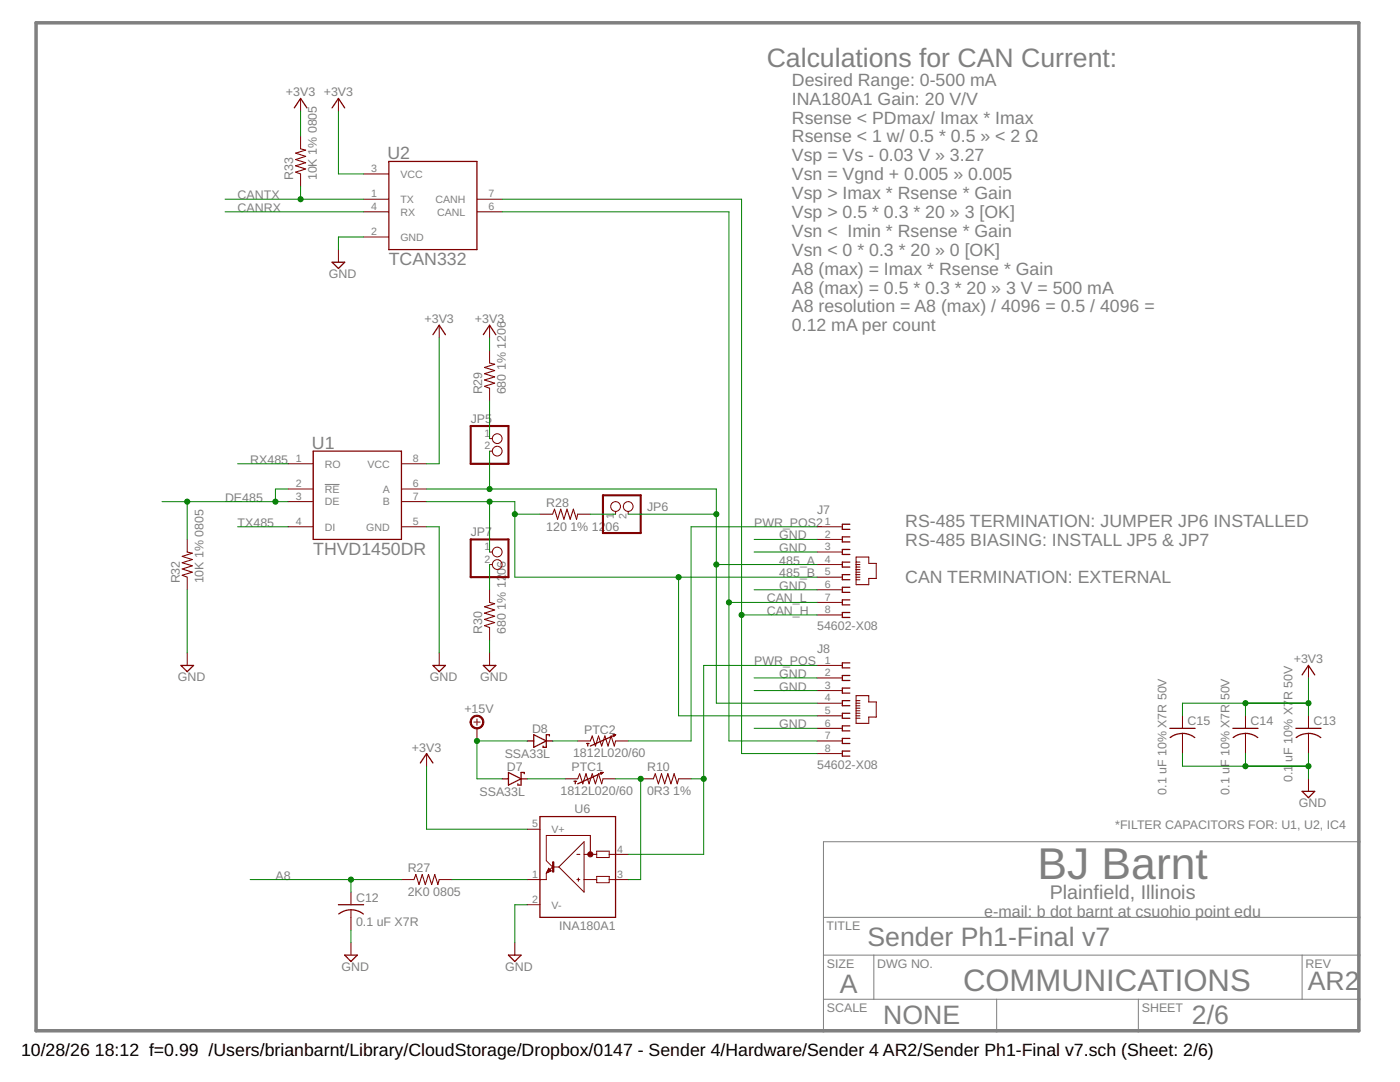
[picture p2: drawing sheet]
<svg xmlns="http://www.w3.org/2000/svg" width="279mm" height="216mm" viewBox="0 0 279 216" stroke-linecap="round" stroke-linejoin="round" font-family="sans-serif">
<path d="M7.2 4.6h264v201.1h-264z" fill="none" stroke="#808080" stroke-width=".7"/>
<path d="M64.8 96.7h3M271.2 168h-106.9v37.7M164.3 199.4h106.9M164.3 190.6h106.9M164.3 183h106.9M174.4 190.6v8.8M198.9 199.4v6.3M227.2 199.4v6.3M259.9 190.6v8.8" fill="none" stroke="#808080" stroke-width=".2"/>
<g fill="none" stroke="#800000" stroke-width=".25">
<path d="M58.7 21.5l1.3-1.9 1.3 1.9M66.3 21.5l1.2-1.9 1.3 1.9M77.6 32.2h17.6v17.6h-17.6zM66.3 52.3h2.5l-1.3 1.3zM86.4 66.8l1.3-1.9 1.2 1.9M96.5 66.8l1.2-1.9 1.3 1.9M62.5 90h17.6v17.6h-17.6zM169.6 104.6h-1.5v1h1.5M169.6 107.1h-1.5v1h1.5M169.6 109.6h-1.5v1h1.5M169.6 112.2h-1.5v1h1.5M169.6 114.7h-1.5v1h1.5"/>
<path d="M169.6 117.2h-1.5v1h1.5M169.6 119.7h-1.5v1h1.5M36.1 132.8h2.5l-1.2 1.2zM86.4 132.8h2.5l-1.2 1.2zM96.5 132.8h2.5l-1.3 1.2zM169.6 122.2h-1.5v1h1.5M169.6 132.3h-1.5v1h1.5M169.6 134.8h-1.5v1h1.5M169.6 137.3h-1.5v1h1.5M169.6 139.8h-1.5v1h1.5M259.9 134.7l1.2-1.9 1.3 1.9M83.9 152.3l1.2-1.9 1.3 1.9"/>
<path d="M100.2 155.4h1.3M101.5 154.1l2.5 1.3-2.5 1.3zM104 155.4h1.2M104.6 154.4v-.3h-.6v2.6h-.6v-.3M105.2 147.8h1.3M106.5 146.6l2.5 1.2-2.5 1.3zM109 147.8h1.3M109.6 146.9v-.3h-.6v2.5h-.6v-.2M114.6 155.9h.5M114.8 155.9v.5M117.1 148.4h.5M117.3 148.4v.5"/>
<path d="M119.8 154.1h.5M120.3 154.1l-5 2.3M120.3 154.1l-.3 .4M122.3 146.6h.6M122.9 146.6l-5.1 2.3M122.9 146.6l-.4 .4M169.6 142.3h-1.5v1h1.5M169.6 144.8h-1.5v1h1.5M169.6 147.3h-1.5v1.1h1.5M169.6 149.9h-1.5v1h1.5M233.5 145.3h5M233.5 147.2a4 4 0 0 1 4.9 0"/>
<path d="M246 145.3h5.1M246.1 147.2a4 4 0 0 1 4.9 0M258.6 145.3h5M258.7 147.2a4 4 0 0 1 4.9 0M259.9 157.9h2.5l-1.3 1.3zM107.8 162.9h15.1v20.1h-15.1zM67.5 180.5h5.1M68.8 190.6h2.5l-1.3 1.3zM70 181.5l1.6 .3 .9 .6M70 181.5l-1 .2-1.4 .7M101.5 190.6h2.5l-1.3 1.3z"/>
</g>
<g fill="none" stroke="#800000" stroke-width=".2">
<path d="M60 19.6v2.6M67.5 19.6v2.6M60 27.2v2.5M60 34.7v2.5M72.6 39.8h5M72.6 34.7h5M95.2 39.8h5M67.5 49.8v2.5M72.6 42.3h5M72.6 47.3h5M95.2 42.3h5M87.7 64.9v2.5"/>
<path d="M97.7 64.9v2.5M97.7 69.9v2.5M97.7 77.5v2.5M57.5 97.6h5M57.5 92.5h5M80.1 97.6h5M80.1 92.5h5M97.7 87.5h.6M97.7 90h.6M37.4 107.6v2.6M37.4 115.2v2.5M57.5 105.1h5"/>
<path d="M57.5 100.1h5M80.1 105.1h5M80.1 100.1h5M97.7 110.2h.6M97.7 112.6h.6M97.7 117.7v2.5M107.8 102.6h2.5M115.3 102.6h2.5M122.9 102v.6M125.4 102v.6M163.1 105.1h5M163.1 107.6h5"/>
<path d="M163.1 110.2h5M163.1 112.6h5M163.1 115.2h5M163.1 117.7h5M37.4 130.3v2.5M87.7 130.3v2.5M97.7 125.2v2.5M97.7 130.3v2.5M163.1 120.2h5M163.1 122.7h5M163.1 132.8h5M163.1 135.3h5"/>
<path d="M163.1 137.8h5M261.1 132.8v2.5M85.1 150.4v2.5M94.6 144.1h1.2M95.2 143.4v1.3M95.2 145.3v2.5M112.8 155.4h2.5M115.3 147.8h2.5M120.3 155.4h2.6M122.9 147.8h2.5M127.9 155.4h2.5M135.4 155.4h2.5"/>
<path d="M163.1 140.3h5M163.1 142.8h5M163.1 145.3h5M163.1 147.8h5M163.1 150.4h5M236 142.8v2.5M236 146.3v4.1M248.6 142.8v2.5M248.6 146.3v4.1M261.1 142.8v2.5M261.1 146.3v4.1M261.1 155.4v2.5"/>
<path d="M70 178v2.5M80.1 175.5h2.5M87.7 175.5h2.5M105.2 165.5h2.6M109 174.2v1.3h-3.8M109.5 173.2l.5 .6-1 .4zM110.3 173l-1.3 1.2M110.3 173h1.2M111.5 173l5.1-5v10zM115.1 170.5h.6M115.1 175.5h.6M115.4 175.2v.6"/>
<path d="M116.6 170.5h2.5M116.6 175.5h2.5M117.8 170.5v-3.8h-8.8v5l1.3 1.3M119.1 169.8h2.5v1.3h-2.5zM119.1 174.9h2.5v1.2h-2.5zM121.6 170.5h3.8M121.6 175.5h3.8M70 181.5v4.1M70 188.1v2.5M102.7 188.1v2.5M105.2 180.5h2.6"/>
<circle cx="99.2" cy="90" r=".97"/>
<circle cx="99.2" cy="87.5" r=".97"/>
<circle cx="99.2" cy="110.2" r=".97"/>
<circle cx="99.2" cy="112.6" r=".97"/>
<circle cx="122.9" cy="101.1" r=".97"/>
<circle cx="125.4" cy="101.1" r=".97"/>
</g>
<g fill="none" stroke="#800000" stroke-width=".21">
<path d="M60 29.7l1 .3-2 .6 2 .6-2 .6 2 .7-2 .6 2 .6-2 .7 1 .3M97.7 72.4l1 .3-2 .6 2 .6-2 .7 2 .6-2 .6 2 .7-2 .6 1 .4M37.4 110.2l1 .2-2 .6 2 .7-2 .6 2 .6-2 .6 2 .7-2 .6 1 .4M110.3 102.6l.4-1 .6 2 .6-2 .6 2 .7-2 .6 2 .6-2 .7 2 .2-1M170.9 111.1h2.5v1.3h1.5v3h-1.5v1.3h-2.5zM170.9 112.2h.7M170.9 112.6h.7M170.9 113.2h.7M170.9 113.7h.7M170.9 114.2h.7M170.9 114.7h.7M170.9 115.2h.7"/>
<path d="M170.9 115.7h.7M97.7 120.2l1 .3-2 .6 2 .6-2 .6 2 .7-2 .6 2 .6-2 .6 1 .4M170.9 138.8h2.5v1.3h1.5v3h-1.5v1.2h-2.5zM170.9 139.8h.7M115.3 155.4l.4-1 .6 2 .6-2 .7 2 .6-2 .6 2 .6-2 .7 2 .2-1M117.8 147.8l.4-.9 .6 2 .6-2 .7 2 .6-2 .6 2 .7-2 .6 2 .3-1.1M130.4 155.4l.4-1 .6 2 .6-2 .7 2 .6-2 .6 2 .6-2 .7 2 .2-1M170.9 140.3h.7M170.9 140.8h.7M170.9 141.3h.7M170.9 141.8h.7M170.9 142.3h.7"/>
<path d="M170.9 142.8h.7M170.9 143.3h.7M82.6 175.5l.4-1 .6 2 .7-2 .6 2 .6-2 .6 2 .7-2 .6 2 .3-1"/>
</g>
<path d="M109.5 173.5l.3 .3-.5 .2z" fill="none" stroke="#800000" stroke-width=".32"/>
<g fill="#800000" stroke="#800000" stroke-width=".2">
<path d="M94.2 143.1a1.38 1.38 0 0 1 2.2 .3 1.38 1.38 0 0 1-.8 2 1.38 1.38 0 0 1-1.8-1.3h.3a1.13 1.13 0 0 1 1.6-1 1.13 1.13 0 0 1 .2 1.9 1.13 1.13 0 0 1-1.8-.6v-.3h-.3z" fill-rule="evenodd"/>
<circle cx="117.8" cy="170.5" r=".51"/>
</g>
<path d="M110.3 172h.2v2h-.2z" fill="#800000" stroke="#800000" stroke-width=".2"/>
<path d="M93.9 85h7.6v7.5h-7.6zM120.3 98.8h7.6v7.6h-7.6zM93.9 107.6h7.6v7.6h-7.6z" fill="none" stroke="#800000" stroke-width=".42"/>
<g fill="none" stroke="#008000" stroke-width=".2">
<path d="M44.9 39.8h27.7M60 22.2v5M60 37.2v2.6M67.5 22.2v12.5h5.1M100.2 39.8h47.8v110.6h15.1M44.9 42.3h27.7M72.6 47.3h-5.1v2.5M100.2 42.3h45.3v105.5h17.6M87.7 67.4v25.1h-2.6M97.7 67.4v2.5M97.7 80v7.5M47.4 92.5h10.1"/>
<path d="M57.5 97.6h-2.5v2.5M85.1 97.6h57.9v42.7h20.1M97.7 90v7.6M32.3 100.1h25.2M37.4 100.1v7.5M37.4 117.7v12.6M47.4 105.1h10.1M85.1 105.1h2.6v25.2M85.1 100.1h17.6v15.1h60.4M97.7 100.1v10.1M97.7 112.6v5.1M102.7 102.6h5.1"/>
<path d="M117.8 102.6h5.1M125.4 102.6h17.6M135.4 115.2v27.6h27.7M143 112.6h20.1M150.5 117.7h12.6M150.5 110.2h12.6M150.5 107.6h12.6M163.1 105.1h-25.2v42.7h-12.5M97.7 127.7v2.6M145.5 120.2h17.6M148 122.7h15.1M150.5 137.8h12.6"/>
<path d="M150.5 135.3h12.6M163.1 132.8h-22.7v37.7h-15M261.1 135.3v7.5M85.1 152.9v12.6h20.1M105.2 147.8h-10v7.6h5M105.2 155.4h7.6M110.3 147.8h5M122.9 155.4h5v20.1h-2.5M137.9 155.4h2.5M150.5 145.3h12.6M236 150.4v2.5h25.1M248.6 140.3v2.5"/>
<path d="M248.6 150.4v2.5M261.1 150.4v5M261.1 140.3h-25.1v2.5M49.9 175.5h30.2M70 175.5v2.5M90.2 175.5h15M70 185.6v2.5M105.2 180.5h-2.5v7.6"/>
</g>
<g fill="#008000" stroke="#008000" stroke-width=".2">
<circle cx="261.1" cy="152.9" r=".51"/>
<circle cx="248.6" cy="152.9" r=".51"/>
<circle cx="95.2" cy="147.8" r=".51"/>
<circle cx="261.1" cy="140.3" r=".51"/>
<circle cx="248.6" cy="140.3" r=".51"/>
<circle cx="148" cy="122.7" r=".51"/>
<circle cx="145.5" cy="120.2" r=".51"/>
<circle cx="140.4" cy="155.4" r=".51"/>
<circle cx="102.7" cy="102.6" r=".51"/>
<circle cx="97.7" cy="100.1" r=".51"/>
<circle cx="135.4" cy="115.2" r=".51"/>
<circle cx="97.7" cy="97.6" r=".51"/>
<circle cx="143" cy="102.6" r=".51"/>
<circle cx="143" cy="112.6" r=".51"/>
<circle cx="60" cy="39.8" r=".51"/>
<circle cx="55" cy="100.1" r=".51"/>
<circle cx="37.4" cy="100.1" r=".51"/>
<circle cx="127.9" cy="155.4" r=".51"/>
<circle cx="70" cy="175.5" r=".51"/>
</g>
<text font-size="8.9" fill="#808080" x="207" y="175.3">BJ Barnt</text>
<text font-size="6.2" fill="#808080" x="192.2" y="197.8">COMMUNICATIONS</text>
<g font-size="5.3" fill="#808080">
<text x="153" y="13.3">Calculations for CAN Current:</text>
<text x="173.1" y="188.7">Sender Ph1-Final v7</text>
<text x="261" y="197.5">AR2</text>
<text x="167.6" y="198.1">A</text>
<text x="176.3" y="204.4">NONE</text>
<text x="237.9" y="204.4">2/6</text>
</g>
<text font-size="3.9" fill="#808080" x="209.5" y="179.4">Plainfield, Illinois</text>
<g font-size="3.5" fill="#808080">
<text x="158" y="17.1">Desired Range: 0-500 mA</text>
<text x="158" y="20.9">INA180A1 Gain: 20 V/V</text>
<text x="158" y="24.7">Rsense &lt; PDmax/ Imax * Imax</text>
<text x="158" y="28.4">Rsense &lt; 1 w/ 0.5 * 0.5 » &lt; 2 Ω</text>
<text x="77.3" y="31.7">U2</text>
<text x="158" y="32.2">Vsp = Vs - 0.03 V » 3.27</text>
<text x="158" y="36">Vsn = Vgnd + 0.005 » 0.005</text>
<text x="158" y="39.7">Vsp &gt; Imax * Rsense * Gain</text>
<text x="158" y="43.5">Vsp &gt; 0.5 * 0.3 * 20 » 3 [OK]</text>
<text x="158" y="47.3">Vsn &lt; Imin * Rsense * Gain</text>
<text x="77.6" y="52.8">TCAN332</text>
<text x="158" y="51">Vsn &lt; 0 * 0.3 * 20 » 0 [OK]</text>
<text x="158" y="54.8">A8 (max) = Imax * Rsense * Gain</text>
<text x="158" y="58.6">A8 (max) = 0.5 * 0.3 * 20 » 3 V = 500 mA</text>
<text x="158" y="62.3">A8 resolution = A8 (max) / 4096 = 0.5 / 4096 =</text>
<text x="158" y="66.1">0.12 mA per count</text>
<text x="62.3" y="89.5">U1</text>
<text x="180.7" y="105.1">RS-485 TERMINATION: JUMPER JP6 INSTALLED</text>
<text x="62.5" y="110.7">THVD1450DR</text>
<text x="180.7" y="108.9">RS-485 BIASING: INSTALL JP5 &amp; JP7</text>
<text x="180.7" y="116.4">CAN TERMINATION: EXTERNAL</text>
</g>
<g font-size="3.5">
<text x="4.2" y="210.7">10/28/26</text>
<text x="18.9" y="210.7">18:12 f=0.99 /Users/brianbarnt/Library/CloudStorage/Dropbox/0147 - Sender 4/Hardware/Sender 4 AR2/Sender Ph1-Final v7.sch (Sheet: 2/6)</text>
</g>
<text font-size="3.2" fill="#808080" x="196.4" y="182.9">e-mail: b dot barnt at csuohio point edu</text>
<g font-size="2.5" fill="#808080">
<text x="57.1" y="19.2">+3V3 +3V3</text>
<text x="58.5" y="36" transform="rotate(-90 58.5 36)">R33</text>
<text x="63.3" y="36" transform="rotate(-90 63.3 36)">10K 1% 0805</text>
<text x="47.4" y="39.7">CANTX</text>
<text x="47.4" y="42.3">CANRX</text>
<text x="65.7" y="55.5">GND</text>
<text x="84.7" y="64.5">+3V3</text>
<text x="94.8" y="64.5">+3V3</text>
<text x="101" y="73.9" transform="rotate(-90 101 73.9)">1% 1206</text>
<text x="96.2" y="78.7" transform="rotate(-90 96.2 78.7)">R29</text>
<text x="101" y="78.7" transform="rotate(-90 101 78.7)">680</text>
<text x="93.9" y="84.4">JP5</text>
<text x="49.9" y="92.5">RX485</text>
<text x="44.9" y="100.1">DE485</text>
<text x="109" y="101.1">R28</text>
<text x="129.1" y="102">JP6</text>
<text x="47.4" y="105.1">TX485</text>
<text x="93.9" y="107">JP7</text>
<text x="109" y="105.9">120</text>
<text x="113.8" y="105.9">1% 12</text>
<text x="120.9" y="105.9">06</text>
<text x="150.5" y="105.1">PWR_POS2</text>
<text x="155.5" y="107.6">GND</text>
<text x="163.1" y="102.6">J7</text>
<text x="155.5" y="110.1">GND</text>
<text x="155.5" y="112.7">485_A</text>
<text x="35.9" y="116.4" transform="rotate(-90 35.9 116.4)">R32</text>
<text x="40.6" y="116.4" transform="rotate(-90 40.6 116.4)">10K 1% 0805</text>
<text x="101" y="114.6" transform="rotate(-90 101 114.6)">06</text>
<text x="155.5" y="117.7">GND</text>
<text x="155.5" y="115.2">485_B</text>
<text x="101" y="121.7" transform="rotate(-90 101 121.7)">1% 12</text>
<text x="153" y="122.7">CAN_H</text>
<text x="153" y="120.2">CAN_L</text>
<text x="163.1" y="125.7">54602-X08</text>
<text x="96.2" y="126.5" transform="rotate(-90 96.2 126.5)">R30</text>
<text x="101" y="126.5" transform="rotate(-90 101 126.5)">680</text>
<text x="163.1" y="130.3">J8</text>
<text x="35.5" y="135.9">GND</text>
<text x="85.8" y="135.9">GND</text>
<text x="95.8" y="135.9">GND</text>
<text x="150.5" y="132.8">PWR_POS</text>
<text x="155.5" y="137.8">GND</text>
<text x="155.5" y="135.3">GND</text>
<text x="258.2" y="132.4">+3V3</text>
<text x="92.7" y="142.2">+15V</text>
<text x="245.4" y="139.7" transform="rotate(-90 245.4 139.7)">50V</text>
<text x="258" y="139.7" transform="rotate(-90 258 139.7)">R 50V</text>
<text x="82.2" y="150">+3V3</text>
<text x="106.2" y="146.2">D8</text>
<text x="116.6" y="146.4">PTC2</text>
<text x="155.5" y="145.3">GND</text>
<text x="237" y="144.7">C15</text>
<text x="249.6" y="144.7">C14</text>
<text x="262.1" y="144.7">C13</text>
<text x="100.7" y="151.2">SSA33L</text>
<text x="101.1" y="153.7">D7</text>
<text x="114" y="153.9">PTC1</text>
<text x="114.4" y="151.1">1812L020/60</text>
<text x="129.1" y="153.9">R10</text>
<text x="163.1" y="153.4">54602-X08</text>
<text x="258" y="152" transform="rotate(-90 258 152)">uF 10% X7</text>
<text x="95.7" y="158.8">SSA33L</text>
<text x="111.9" y="158.7">1812L020/60</text>
<text x="129.1" y="158.7">0R3</text>
<text x="134.4" y="158.7">1%</text>
<text x="232.8" y="158.6" transform="rotate(-90 232.8 158.6)">0.1 uF 10% X7R 50V</text>
<text x="245.4" y="158.6" transform="rotate(-90 245.4 158.6)">0.1 uF 10% X7R</text>
<text x="258" y="156.1" transform="rotate(-90 258 156.1)">0.1</text>
<text x="259.2" y="161.1">GND</text>
<text x="114.6" y="162.3">U6</text>
<text x="222.6" y="165.5">*FILTER CAPACITORS FOR: U1, U2, IC4</text>
<text x="55" y="175.5">A8</text>
<text x="71.1" y="179.9">C12</text>
<text x="81.4" y="178.8">2K0</text>
<text x="81.4" y="174">R27</text>
<text x="86.5" y="178.8">0805</text>
<text x="71.1" y="184.7">0.1 uF X7R</text>
<text x="111.6" y="185.6">INA180A1</text>
<text x="165" y="185.6">TITLE</text>
<text x="68.2" y="193.7">GND</text>
<text x="100.8" y="193.7">GND</text>
<text x="165" y="193.1">SIZE</text>
<text x="175.1" y="193.1">DWG NO.</text>
<text x="260.6" y="193.1">REV</text>
<text x="165" y="201.9">SCALE</text>
<text x="227.9" y="201.9">SHEET</text>
</g>
<g font-size="2.1" fill="#808080">
<text x="74.1" y="34.4">3</text>
<text x="79.9" y="35.5">VCC</text>
<text x="74.1" y="41.9">4</text>
<text x="74.1" y="39.4">1</text>
<text x="79.9" y="40.5">TX</text>
<text x="86.9" y="40.5">CANH</text>
<text x="97.5" y="39.4">7</text>
<text x="97.5" y="41.9">6</text>
<text x="74.1" y="46.9">2</text>
<text x="79.9" y="43">RX</text>
<text x="87.2" y="43">CANL</text>
<text x="79.9" y="48">GND</text>
<text x="96.7" y="87.2">1</text>
<text x="96.7" y="89.7">2</text>
<text x="59" y="92.2">1</text>
<text x="64.8" y="93.3">RO</text>
<text x="73.3" y="93.3">VCC</text>
<text x="82.4" y="92.2">8</text>
<text x="59" y="97.2">2</text>
<text x="59" y="99.7">3</text>
<text x="64.8" y="98.3">RE</text>
<text x="64.8" y="100.8">DE</text>
<text x="76.4" y="98.3">A</text>
<text x="76.4" y="100.8">B</text>
<text x="82.4" y="97.2">6</text>
<text x="82.4" y="99.7">7</text>
<text x="59" y="104.8">4</text>
<text x="64.8" y="105.9">DI</text>
<text x="73.1" y="105.9">GND</text>
<text x="82.4" y="104.8">5</text>
<text x="122.5" y="103.6" transform="rotate(-90 122.5 103.6)">1</text>
<text x="125" y="103.6" transform="rotate(-90 125 103.6)">2</text>
<text x="164.6" y="104.8">1</text>
<text x="164.6" y="107.3">2</text>
<text x="96.7" y="109.8">1</text>
<text x="96.7" y="112.3">2</text>
<text x="164.6" y="109.8">3</text>
<text x="164.6" y="112.3">4</text>
<text x="164.6" y="114.8">5</text>
<text x="164.6" y="117.3">6</text>
<text x="164.6" y="119.8">7</text>
<text x="164.6" y="122.4">8</text>
<text x="164.6" y="132.4">1</text>
<text x="164.6" y="134.9">2</text>
<text x="164.6" y="137.4">3</text>
<text x="164.6" y="140">4</text>
<text x="164.6" y="142.5">5</text>
<text x="164.6" y="145">6</text>
<text x="164.6" y="147.5">7</text>
<text x="164.6" y="150">8</text>
<text x="106.2" y="165.1">5</text>
<text x="110.1" y="166.2">V+</text>
<text x="123.2" y="170.1">4</text>
<text x="106.2" y="175.2">1</text>
<text x="123.2" y="175.2">3</text>
<text x="106.2" y="180.2">2</text>
<text x="110.1" y="181.3">V-</text>
</g>
</svg>
